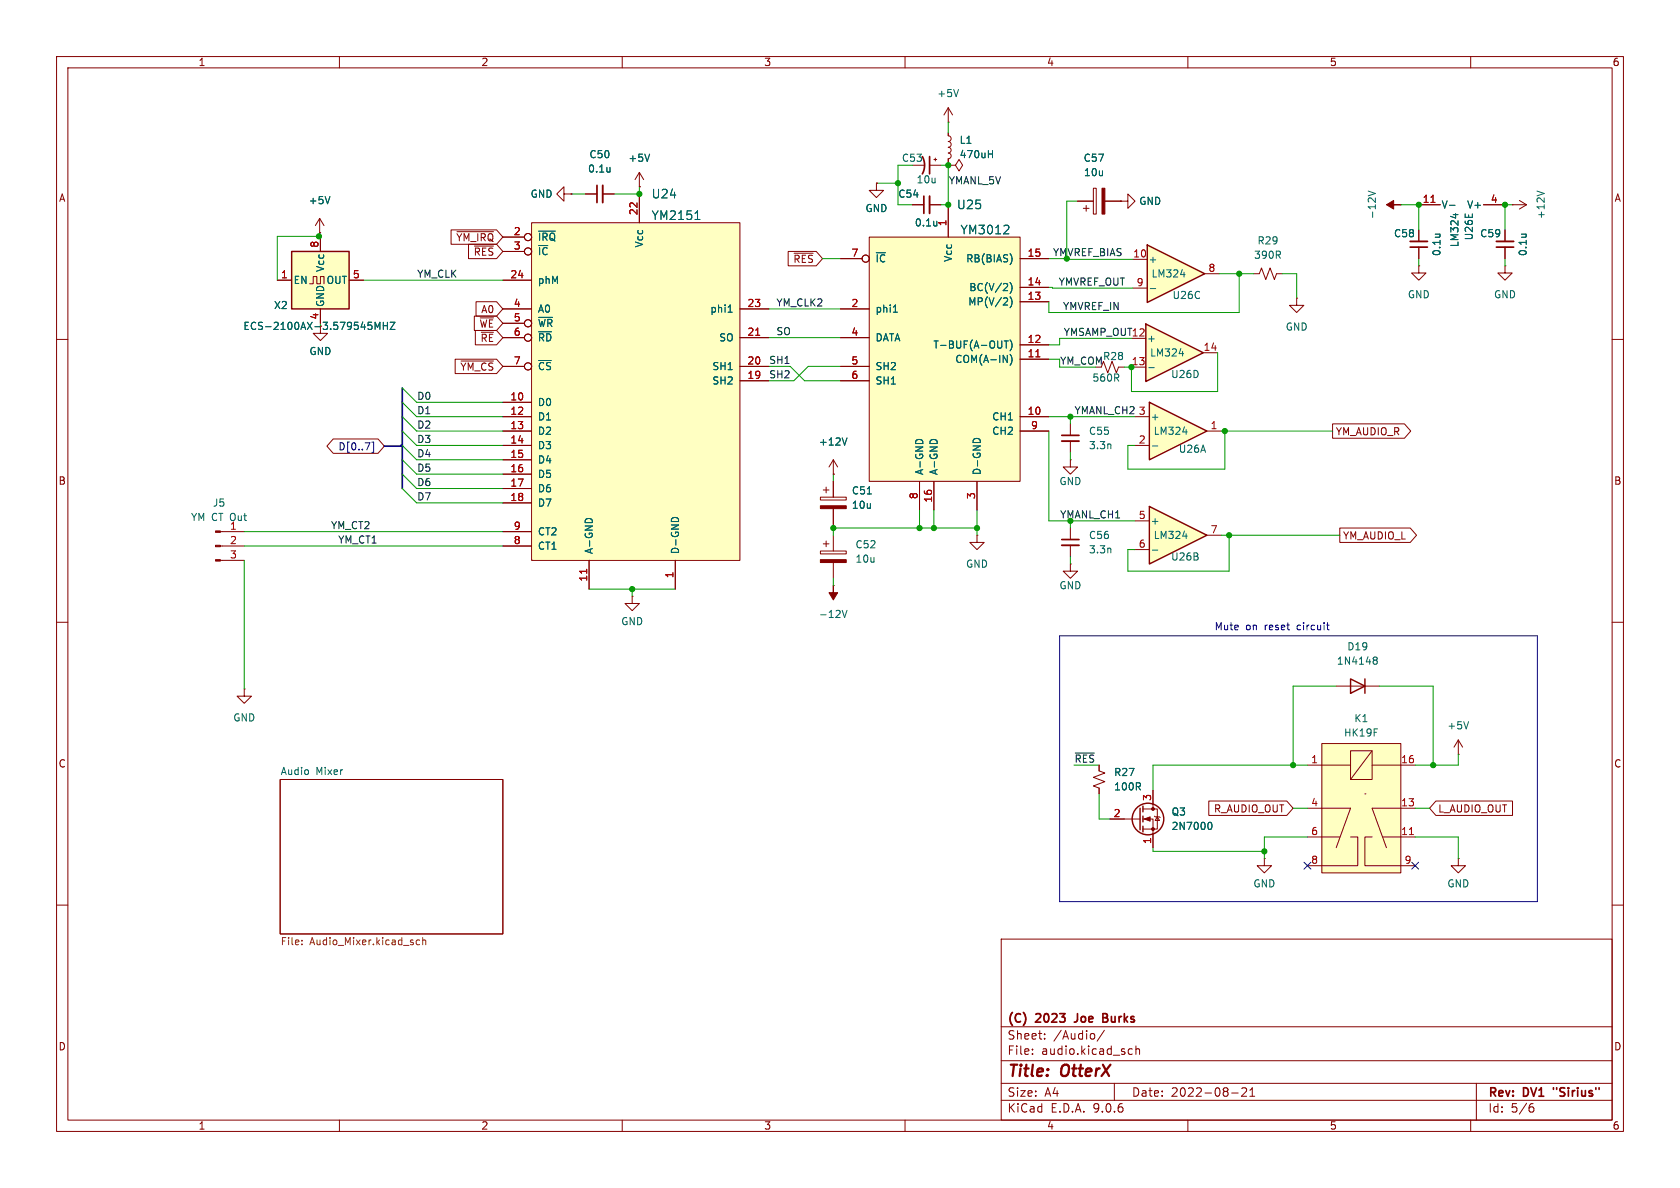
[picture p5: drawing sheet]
<svg xmlns="http://www.w3.org/2000/svg" width="297mm" height="210mm" viewBox="0 0 297 210" stroke-linecap="round" stroke-linejoin="round" font-family="sans-serif">
<g fill="none" stroke="#840000" stroke-width=".18">
<path d="M10 10h277v190h-277zM12 12h273v186h-273zM60 10v2M110 10v2M160 10v2M210 10v2M260 10v2M161.3 29.2h2M164.3 29.2h2.1M165.1 28.2h.5M165.4 27.9v.5M267.3 36.2h.1"/>
<path d="M267.3 36.2h2.6M268.6 35.4l1.3 .8M269.9 36.2l-1.3 .8M250.8 40.6v2.1M250.8 43.7v2M10 60h2M285 60h2M10 110h2M285 110h2M43.2 121.8v1.3h1.2l-1.2 1.2-1.3-1.2h1.3M43.2 121.8h.1M49.5 137.8h39.4v27.3h-39.4z"/>
<path d="M10 160h2M177 166h108v32h-108zM285 160h2M60 198v2M110 198v2M160 198v2M177 194.5h108M177 191.5h108M177 187.5h108M177 181.5h108M182.5 186.3v.1M182.5 185.5v.1"/>
<path d="M184.7 183.6v.1M184.7 182.8v.1M193.5 182.8v.8M195.2 182.1l-1.2 2M197 191.5v3M199.6 186.3h.6M199.6 185.5h.6M200.8 185.5l.2-.1 .4 .1 .1 .9M200.8 184.9v1.5M210 198v2M217.7 193.2h1.2M219.5 192.4l.6-.1 .2 .1 .1 .3-.9 1.1h.9"/>
<path d="M221 193.8h.8M221 192.7l.4-.4v1.5M260 198v2M261 191.5v6.5M270.6 195.7h.4l.2 .3-.1 .5-.5 .1M271 195.1l-.4 .1"/>
</g>
<path d="M163.1 27.7a3.2 3.2 0 0 1 0 3M164.3 27.7v3M249.3 43.7h3M195 179.9h.5M195.5 179.9l.2 .1M195.7 179.3l-.2-.1h-.5v1.5l.7-.1M195.7 179.8l-.2 .1M189.9 180.7h.2M274.6 192.3v.3" fill="none" stroke="#840000" stroke-width=".3"/>
<path d="M53.4 166.9v.1M53.4 166.2v.1M74.2 166.2h-.4l-.2 .2 .1 .5h.5M74.7 166.3l.2-.1h.3l.1 .8M74.7 165.7v1.3" fill="none" stroke="#725600" stroke-width=".18"/>
<path d="M249.3 42.7h3" fill="none" stroke="#840000" stroke-width=".33"/>
<path d="M271.7 33.8l1.3 .4M253.7 41.4h.9M254.5 41.4v.1" fill="none" stroke="#006464" stroke-width=".18"/>
<path d="M51.6 44.5h10.1v10.1h-10.1z" fill="#ffffc2"/>
<g fill="none" stroke="#840000" stroke-width=".25">
<path d="M51.6 44.5h10.1v10.1h-10.1zM238.8 120l2.5 1.3-2.5 1.3zM241.3 120v2.6M201.5 142.9v3.8M202.1 142.5v1M202.1 144.3v1M202.1 146.1v1"/>
<circle cx="202.9" cy="144.8" r="2.79"/>
</g>
<g fill="none" stroke="#840000" stroke-width=".18">
<path d="M56.5 38.6l-.7 1.3M56.5 38.6l.8 1.3M56.5 38.6v2.5M49 49.5h2.6M54.7 50.2h.7v-1.3h.6v1.3h.6v-1.3h.7v1.3M56.5 41.1h.1M56.6 57.7v1.2h1.3l-1.3 1.3-1.2-1.3h1.2M56.6 41.9v2.6M56.6 54.6v2.6M61.7 49.5h2.6M221.6 48.4h1l.4-1 .8 2 .7-2 .8 2 .4-1h1M229.2 52.7v1.3h1.3l-1.3 1.2-1.2-1.2h1.2"/>
<path d="M229.2 52.7h.1M266.1 40.6v2.1M266.1 43.7v2M189.2 74.9v2.1M189.2 78v2M194.7 64.9l.4-1 .7 2 .8-2 .8 2 .3-1h1.1M172.7 94.6v1.3h1.3l-1.3 1.3-1.3-1.3h1.3M172.7 94.6h.1M189.2 99.7v1.3h1.3l-1.3 1.2-1.2-1.2h1.2M189.2 99.7h.1M189.2 81.3v1.3h1.3l-1.3 1.2-1.2-1.2h1.2M189.2 81.3h.1"/>
<path d="M189.2 93.3v2.1M189.2 96.4v2M147.3 103.5h.1M203.8 139.7v3.3M236.2 121.3h7.6M196.2 144.8h5.3M202.1 143h2.5v3.6h-2.5M202.1 144.8h1.7v5.1M204.1 144.3l.1 .1h.8l.1 .1M204.6 144.4l.4 .6h-.8z"/>
</g>
<g fill="none" stroke="#006464" stroke-width=".18">
<path d="M58.3 34.7l-.4 1.3M66.3 58.2v-1.2l.4 .9 .5-.9v1.2M67.8 57v1.2M67.8 57.6h.7M68.5 57v1.2M69 57h.8l-.8 1.2h.8M269 41.4h.8M269.7 41.4l.1 .1M196.3 78.5l.1 .8M196.3 97l.1 .7M148.9 107.9l.4 1.3 .4-1.3M242.9 116.6l.1 .1"/>
<path d="M242.9 116.2l.3-.1 .2 .2 .1 .2-.3 .2M243 116.7h.2M243 116.7l-.1 .1M243.2 116.7l.3 .2-.1 .4-.2 .1h-.3M213.7 145.4h.1a.68 .68 0 0 1 .5 .6 .68 .68 0 0 1-.5 .6h-.1"/>
</g>
<path d="M264.5 43.7h3.1M187.7 77h3.1M187.7 95.4h3.1" fill="none" stroke="#840000" stroke-width=".3"/>
<path d="M264.5 42.7h3.1M187.7 78h3.1M187.7 96.4h3.1" fill="none" stroke="#840000" stroke-width=".33"/>
<g fill="#840000" stroke="#840000" stroke-width=".18">
<path d="M202.3 144.8l1-.4v.8z"/>
<path d="M147.3 103.5v1.3h.8l-.8 1.2-.7-1.2h.7z"/>
<circle cx="203.8" cy="143" r=".25"/>
<circle cx="203.8" cy="146.6" r=".25"/>
</g>
<path d="M233.7 131.4h13.9v22.9h-13.9z" fill="#ffffc2"/>
<g fill="none" stroke="#840000" stroke-width=".18">
<path d="M231.1 135.3h7.7M233.7 131.4h13.9v22.9h-13.9zM238.8 132.7h3.8v5.1h-3.8zM242.6 135.3h7.6M242.6 132.7l-3.8 5.1M223.5 151.8v1.2h1.3l-1.3 1.3-1.3-1.3h1.3M223.5 151.8h.1M231.1 142.9h7.7l-2.6 7M231.1 148h5.8M238.8 148h1.2v5h-8.9M241.3 140.3h.1M242.6 148h-1.3v5h8.9"/>
<path d="M244.5 148h5.7M250.2 142.9h-7.6l2.5 7M257.8 151.8v1.2h-1.3l1.3 1.3 1.3-1.3h-1.3M257.8 151.8h.1"/>
</g>
<path d="M249.2 147.5h.7" fill="none" stroke="#a90000" stroke-width=".18"/>
<path d="M203.2 89.5l10.2 5.1-10.2 5.1z" fill="#ffffc2"/>
<path d="M203.2 89.5l10.2 5.1-10.2 5.1z" fill="none" stroke="#840000" stroke-width=".25"/>
<g fill="none" stroke="#840000" stroke-width=".18">
<path d="M167.6 19.1l-.7 1.2M167.6 19.1l.8 1.2M167.6 19.1v2.5M99.7 34.3v-1.3l-1.3 1.3 1.3 1.3v-1.3h1.3M101 34.3h.1M161.3 36.2h2M164.3 36.2h2.1M167.6 21.6h.1M167.6 29.2h1.3l.6-1 .7 1-.7 1-.6-1M167.6 29.2h.1M167.6 23.5v.5l.4 .2 .1 .3-.1 .4-.4 .1 .4 .2 .2 .3-.2 .4-.4 .1 .3 .1 .2 .3v.4l-.5 .2 .4 .2 .1 .4-.1 .3-.4 .2v.5M190.5 35.6h2.8"/>
<path d="M191.5 36.8h1M192 36.3v1M193.3 33.3h.5v4.5h-.5zM195.3 35.6h2.8M247.6 36.2h.1M39 94h4.2M39 96.5h4.2M39 99.1h4.2M200.7 92.1h2.5M200.7 97.2h2.5M213.4 94.6h2.5M257.8 133.4h.1"/>
<path d="M257.8 130.8l-.8 1.3M257.8 130.8l.8 1.3M257.8 130.8v2.6"/>
</g>
<path d="M169.5 15.8l-.5 1.3M174.7 27.2h.8M175.5 26.6v1.3M241.9 33.8l1.2 .4-1.2 .4M203.7 97.3h1M209.1 94.8h.8M259.6 127.6l-.4 1.2" fill="none" stroke="#006464" stroke-width=".18"/>
<g fill="#840000" stroke="#840000" stroke-width=".18">
<path d="M194.8 33.3h.5v4.5h-.5z"/>
<path d="M245.1 36.2l1.3-.8v.8h1.2h-1.2v.8z"/>
<path d="M38.1 93.9h.9v.2h-.9z"/>
<path d="M38.1 96.4h.9v.2h-.9z"/>
<path d="M38.1 98.9h.9v.3h-.9z"/>
</g>
<path d="M163.3 34.7v3" fill="none" stroke="#840000" stroke-width=".3"/>
<path d="M164.3 34.7v3" fill="none" stroke="#840000" stroke-width=".33"/>
<path d="M153.7 41.9h26.6v43.2h-26.6z" fill="#ffffc2"/>
<g fill="none" stroke="#840000" stroke-width=".18">
<path d="M167.6 36.8v5.1M148.6 45.7h3.8M148.6 54.6h5.1M148.6 59.7h5.1M153.7 41.9h26.6v43.2h-26.6zM180.3 45.7h5.1M180.3 50.8h5.1M180.3 53.3h5.1M148.6 64.8h5.1M148.6 67.3h5.1M180.3 61h5.1M180.3 63.5h5.1"/>
<path d="M180.3 73.7h5.1M180.3 76.2h5.1M162.6 85.1v5.1M165.1 85.1v5.1M172.7 85.1v5.1M111.8 105.4v1.3h1.2l-1.2 1.3-1.3-1.3h1.3M111.8 105.4h.1M194.3 135.3v1l1 .4-2 .7 2 .8-2 .7 1 .4v1"/>
<circle cx="153" cy="45.7" r=".63"/>
</g>
<g fill="none" stroke="#006464" stroke-width=".18">
<path d="M178.2 39.9l.2 .2-.1 .4-.9 .8h1M157.9 55.2h.8M178 50.2l.1 .2v.3l-.8 .7h.8M178 52.7l.1 .2v.3l-.8 .7h.8M178.6 49.9a1.46 1.46 0 0 1 0 2M178.6 52.5a1.46 1.46 0 0 1 0 1.9M178.9 45.4v.8M161.9 77.9l.5-.2 .7 .2M164.5 77.9l.5-.2 .6 .2M172.1 77.7l.5-.2 .6 .2M177.5 60.3h.8M177.9 60.3v1.2"/>
<path d="M178.6 60.1a1.46 1.46 0 0 1 0 1.9M178.6 62.6a1.46 1.46 0 0 1 0 2"/>
</g>
<path d="M183.1 63.1h.7" fill="none" stroke="#a90000" stroke-width=".18"/>
<path d="M94 39.4h36.8v59.7h-36.8z" fill="#ffffc2"/>
<g fill="none" stroke="#840000" stroke-width=".18">
<path d="M94 39.4h36.8v59.7h-36.8zM113 34.3v5.1M154.9 32.4v1.3h1.3l-1.3 1.2-1.2-1.2h1.2M154.9 32.4h.1M198.1 35.6h1.3v-1.3l1.3 1.3-1.3 1.2v-1.2M198.1 35.6h.1M88.9 41.9h3.8M88.9 44.5h3.8M88.9 49.5h5.1M88.9 54.6h5.1M88.9 57.2h3.8M88.9 59.7h3.8"/>
<path d="M130.8 54.6h5.1M130.8 59.7h5.1M266.1 47v1.3h1.2l-1.2 1.2-1.3-1.2h1.3M266.1 47h.1M88.9 64.8h3.8M88.9 71.1h5.1M88.9 73.7h5.1M88.9 76.2h5.1M88.9 78.7h5.1M130.8 64.8h5.1M130.8 67.3h5.1M88.9 81.3h5.1"/>
<path d="M88.9 83.8h5.1M88.9 86.4h5.1M88.9 88.9h5.1M88.9 94h5.1M88.9 96.5h5.1M104.1 99.1v5M119.4 99.1v5M145 87.9h4.6v.5h-4.6zM145.5 86.6h1.1M146 86.1v1M147.3 83.8h.1M147.3 81.3v2.5"/>
<path d="M147.3 85.1v2.8M147.3 89.9v2.8M147.3 81.3l-.7 1.3M147.3 81.3l.8 1.3"/>
<circle cx="93.3" cy="57.1" r=".63"/>
<circle cx="93.3" cy="59.7" r=".63"/>
<circle cx="93.3" cy="41.9" r=".63"/>
<circle cx="93.3" cy="44.4" r=".63"/>
<circle cx="93.3" cy="64.8" r=".63"/>
</g>
<path d="M122.9 38.8h.8M95.2 40.9h3M128.7 55.2h.8M149.7 77.4l-.4 1.3M103.5 91.9l.5-.2 .7 .2M118.7 91.7l.5-.2 .7 .2M153.3 87.3h.8" fill="none" stroke="#006464" stroke-width=".18"/>
<path d="M133.6 59.3h.7M103.7 100.6v.8" fill="none" stroke="#a90000" stroke-width=".18"/>
<path d="M145 89.4h4.6v.5h-4.6z" fill="#840000" stroke="#840000" stroke-width=".18"/>
<path d="M202.8 43.3l10.2 5.1-10.2 5.1z" fill="#ffffc2"/>
<path d="M202.8 43.3l10.2 5.1-10.2 5.1z" fill="none" stroke="#840000" stroke-width=".25"/>
<path d="M200.3 45.8h2.5M200.3 50.9h2.5M213 48.4h2.5" fill="none" stroke="#840000" stroke-width=".18"/>
<path d="M203.3 51h1M208.7 48.5h.8" fill="none" stroke="#006464" stroke-width=".18"/>
<path d="M202.6 57.3l10.1 5.1-10.1 5z" fill="#ffffc2"/>
<path d="M202.6 57.3l10.1 5.1-10.1 5z" fill="none" stroke="#840000" stroke-width=".25"/>
<g fill="none" stroke="#840000" stroke-width=".18">
<path d="M103.5 34.3h2M106.6 34.3h2M113 33h.1M113 30.5l-.7 1.3M113 30.5l.8 1.3M113 30.5v2.5M200 59.8h2.6M200 64.9h2.6M212.7 62.4h2.6M145 97.4h4.6v.5h-4.6zM145.5 96.1h1.1M146 95.6v1"/>
<path d="M147.3 94.6v2.8M147.3 99.4v2.8"/>
</g>
<path d="M107.8 29.6v.8M107.8 30.3v.1M114.8 27.2l-.4 1.3M203.1 65h1M208.5 62.5h.7" fill="none" stroke="#006464" stroke-width=".18"/>
<path d="M105.5 32.8v3" fill="none" stroke="#840000" stroke-width=".3"/>
<path d="M106.6 32.8v3" fill="none" stroke="#840000" stroke-width=".33"/>
<path d="M145 98.9h4.6v.5h-4.6z" fill="#840000" stroke="#840000" stroke-width=".18"/>
<path d="M203.2 71.1l10.2 5.1-10.2 5.1z" fill="#ffffc2"/>
<path d="M203.2 71.1l10.2 5.1-10.2 5.1z" fill="none" stroke="#840000" stroke-width=".25"/>
<g fill="none" stroke="#840000" stroke-width=".18">
<path d="M101 34.3h.1M103.5 34.3h2M106.6 34.3h2M113 33h.1M113 34.3v5.1M154.9 32.4h.1M161.3 36.2h2M164.3 36.2h2.1M167.6 29.2h.1M167.6 23.5v.5M167.6 28.1v.5M167.6 36.8v5.1"/>
<path d="M190.5 35.6h2.8M195.3 35.6h2.8M198.1 35.6h.1M250.8 36.2h3.8M262.3 36.2h3.8M49 49.5h2.6M56.5 41.1h.1M56.6 41.9v2.6M56.6 54.6v2.6M61.7 49.5h2.6M79.7 40.6h8.1l1.1 1.3-1.1 1.3h-8.1zM80.8 41h6.4"/>
<path d="M82.8 43.2h5l1.1 1.3-1.1 1.2h-5zM83.9 55.9h3.9l1.1 1.3-1.1 1.2h-3.9zM83.9 43.5h3.3M84 58.4h3.8l1.1 1.3-1.1 1.3h-3.8zM84.2 53.3h3.6l1.1 1.3-1.1 1.3h-3.6zM88.9 49.5h5.1M88.9 54.6h5.1M88.9 59.7h3.8M88.9 41.9h3.8M88.9 44.5h3.8M88.9 57.2h3.8M130.8 54.6h5.1"/>
<path d="M130.8 59.7h5.1M139.3 44.4h5l1.1 1.3-1.1 1.3h-5zM140.4 44.8h3.4M148.6 45.7h3.8M148.6 54.6h5.1M148.6 59.7h5.1M180.3 45.7h5.1M180.3 50.8h5.1M180.3 53.3h5.1M250.8 47v1.3h1.3l-1.3 1.2-1.2-1.2h1.2M250.8 47h.1M250.8 40.6v2.1"/>
<path d="M250.8 43.7v2M266.1 40.6v2.1M266.1 43.7v2M58.9 77.6h7.9l1.1 1.3-1.1 1.2h-7.9l-1.1-1.2zM80.5 63.5h7.3l1.1 1.3-1.1 1.2h-7.3zM81.5 63.8h5.7M88.9 73.7h5.1M88.9 78.7h5.1M88.9 76.2h5.1M88.9 64.8h3.8M88.9 71.1h5.1M130.8 64.8h5.1"/>
<path d="M130.8 67.3h5.1M148.6 64.8h5.1M148.6 67.3h5.1M180.3 73.7h5.1M180.3 76.2h5.1M180.3 61h5.1M180.3 63.5h5.1M200.7 73.7h2.5M200.7 78.7h2.5M213.4 76.2h2.5M235.6 74.9h12.7l1.1 1.3-1.1 1.3h-12.7zM88.9 81.3h5.1"/>
<path d="M88.9 83.8h5.1M88.9 86.4h5.1M88.9 88.9h5.1M88.9 94h5.1M88.9 96.5h5.1M104.1 99.1v5M119.4 99.1v5M147.3 83.8h.1M147.3 85.1v2.8M147.3 89.9v2.8M162.6 85.1v5.1M165.1 85.1v5.1"/>
<path d="M172.7 85.1v5.1M236.9 93.3h12.4l1.1 1.3-1.1 1.3h-12.4zM194.3 135.3v1M194.3 139.3v1M203.8 139.7v2.5M196.2 144.8h2.6M203.8 147.3v2.6M213.7 141.6h13.8l1.1 1.3-1.1 1.2h-13.8zM253.8 141.6h13.6v2.5h-13.6l-1.1-1.2z"/>
<circle cx="93.3" cy="57.1" r=".63"/>
<circle cx="93.3" cy="59.7" r=".63"/>
<circle cx="93.3" cy="41.9" r=".63"/>
<circle cx="93.3" cy="44.4" r=".63"/>
<circle cx="153" cy="45.7" r=".63"/>
<circle cx="93.3" cy="64.8" r=".63"/>
</g>
<g fill="none" stroke="#006464" stroke-width=".18">
<path d="M58.3 34.7l-.4 1.3M107.8 29.6v.8M107.8 30.3v.1M114.8 27.2l-.4 1.3M122.9 38.8h.8M174.7 27.2h.8M175.5 26.6v1.3M178.2 39.9l.2 .2-.1 .4-.9 .8h1M256.3 36.3h.9M257.3 37.8v.7M66.3 58.2v-1.2l.4 .9 .5-.9v1.2M67.8 57v1.2"/>
<path d="M67.8 57.6h.7M68.5 57v1.2M69 57h.8l-.8 1.2h.8M95.2 40.9h3M128.7 55.2h.8M157.9 55.2h.8M178 50.2l.1 .2v.3l-.8 .7h.8M178 52.7l.1 .2v.3l-.8 .7h.8M178.6 49.9a1.46 1.46 0 0 1 0 2M178.6 52.5a1.46 1.46 0 0 1 0 1.9M178.9 45.4v.8M253.7 41.4h.9"/>
<path d="M254.5 41.4v.1M269 41.4h.8M269.7 41.4l.1 .1M149.7 77.4l-.4 1.3M161.9 77.9l.5-.2 .7 .2M164.5 77.9l.5-.2 .6 .2M172.1 77.7l.5-.2 .6 .2M177.5 60.3h.8M177.9 60.3v1.2M178.6 60.1a1.46 1.46 0 0 1 0 1.9M178.6 62.6a1.46 1.46 0 0 1 0 2M203.7 78.8h1"/>
<path d="M209.1 76.4h.8M103.5 91.9l.5-.2 .7 .2M118.7 91.7l.5-.2 .7 .2M153.3 87.3h.8M213.7 145.4h.1a.68 .68 0 0 1 .5 .6 .68 .68 0 0 1-.5 .6h-.1"/>
</g>
<path d="M253 35.8h.7M133.6 59.3h.7M183.1 63.1h.7M103.7 100.6v.8" fill="none" stroke="#a90000" stroke-width=".18"/>
<path d="M65.8 78.1h.3v1.9h-.3M230.5 152.4l1.2 1.2M231.7 152.4l-1.2 1.2M249.6 152.4l1.2 1.2M250.8 152.4l-1.2 1.2" fill="none" stroke="#000084" stroke-width=".18"/>
<path d="M190.1 133.1h3.4" fill="none" stroke="#0f0f0f" stroke-width=".18"/>
<path d="M187.3 112.4h84.5v47h-84.5zM234.5 110.5h.5M234.7 111.3h.3" fill="none" stroke="#0000c2" stroke-width=".18"/>
<path d="M71.1 68.6v17.8M71.1 78.7h-.2v.2h-3" fill="none" stroke="#000084" stroke-width=".3"/>
<g fill="none" stroke="#009600" stroke-width=".18">
<path d="M101 34.3h2.5M113 33v1.3h-4.4M154.9 32.4h3.8M161.3 29.2h-2.6v7h2.6M166.4 36.2h1.2M166.4 29.2h1.2M167.6 21.6v1.9M167.6 28.6v8.2M190.5 35.6h-1.9v10.1h-3.2M247.6 36.2h3.2v4.4M267.3 36.2h-1.2v4.4M56.4 41.8v.1h.2"/>
<path d="M56.5 41.1v.7h-7.5v7.7M64.3 49.5h24.6M135.9 59.7h12.7M135.9 54.6h12.7M145.4 45.7h3.2M185.4 50.8h.7v.1h14.2M188.6 45.8h11.7M200 59.8h-12.7v1.2h-1.9M215.5 48.4h6.1M219.1 48.4v6.8h-33.7v-1.9M226.7 48.4h2.5v4.3M250.8 45.7v1.3"/>
<path d="M266.1 45.7v1.3M71.1 76.2l2.6 2.5h15.2M71.1 71.1l2.6 2.6h15.2M71.1 68.6l2.6 2.5h15.2M71.1 78.7l2.6 2.6h15.2M71.1 73.7l2.6 2.5h15.2M135.9 64.8h3.8l2.5 2.5h6.4M148.6 64.8h-5.7l-2.6 2.5h-4.4M185.4 73.7h15.3M185.4 63.5h1.9M185.4 76.2v15.9h15.3M187.3 64.9h6.4"/>
<path d="M189.2 73.7v1.2M215.3 62.4v6.8h-15.3v-4.3h-1.2M215.9 76.2h19.7M216.5 76.2v6.7h-17.1v-4.2h1.3M43.2 94h45.7M43.2 96.5h45.7M43.2 99.1v22.7M71.1 81.3l2.6 2.5h15.2M71.1 86.4l2.6 2.5h15.2M71.1 83.8l2.6 2.6h15.2M147.3 93.3h25.4M147.3 83.8v1.3"/>
<path d="M147.3 92.7v1.9M162.6 90.2v3.1M165.1 90.2v3.1M172.7 90.2v4.4M189.2 80v1.3M189.2 92.1v1.2M189.2 98.4v1.3M215.9 94.6h21M217.3 94.6v6.4h-17.9v-3.8h1.3M104.1 104.1h15.3M111.8 104.1v1.3M147.3 102.2v1.3"/>
<path d="M189.9 135.3h4.4M231.1 135.3h-27.3v4.4M236.2 121.3h-7.6v14M243.8 121.3h9.6v14M257.8 133.4v1.9h-7.6M194.3 140.3v4.5h1.9M203.8 149.9v.6h19.7M228.6 142.9h2.5M231.1 148h-7.6v3.8M250.2 148h7.6v3.8M250.2 142.9h2.5"/>
</g>
<g fill="#009600" stroke="#009600" stroke-width=".18">
<circle cx="113" cy="34.3" r=".46"/>
<circle cx="250.8" cy="36.2" r=".46"/>
<circle cx="217.3" cy="94.6" r=".46"/>
<circle cx="216.5" cy="76.2" r=".46"/>
<circle cx="219.1" cy="48.4" r=".46"/>
<circle cx="200" cy="64.9" r=".46"/>
<circle cx="266.1" cy="36.2" r=".46"/>
<circle cx="189.2" cy="73.7" r=".46"/>
<circle cx="228.6" cy="135.3" r=".46"/>
<circle cx="56.4" cy="41.8" r=".46"/>
<circle cx="165.1" cy="93.3" r=".46"/>
<circle cx="162.6" cy="93.3" r=".46"/>
<circle cx="172.7" cy="93.3" r=".46"/>
<circle cx="253.4" cy="135.3" r=".46"/>
<circle cx="223.5" cy="150.5" r=".46"/>
<circle cx="167.6" cy="29.2" r=".46"/>
<circle cx="167.6" cy="36.2" r=".46"/>
<circle cx="111.8" cy="104.1" r=".46"/>
<circle cx="158.7" cy="32.4" r=".46"/>
<circle cx="147.3" cy="93.3" r=".46"/>
</g>
<g font-size="2.8" fill="#840000">
<text x="178" y="190.9">Title:</text>
<text x="187.7" y="190.9">OtterX</text>
</g>
<g font-size="2.1" fill="#006464">
<text x="115.1" y="35.3">U24</text>
<text x="115.1" y="39.1">YM2151</text>
<text x="169.1" y="37.2">U25</text>
<text x="169.7" y="41.6">YM3012</text>
</g>
<g font-size="2.1" fill="#840000">
<text x="178" y="184">Sheet:</text>
<text x="178" y="181.2">(C)</text>
<text x="183.2" y="181.2">2023</text>
<text x="186.2" y="184">/Audio/</text>
<text x="190.7" y="181.2">Joe</text>
<text x="196.2" y="181.2">Burks</text>
<text x="178" y="186.7">File:</text>
<text x="184.1" y="186.7">audio.kicad_sch</text>
<text x="178" y="196.9">KiCad</text>
<text x="178" y="194.1">Size:</text>
<text x="184.7" y="194.1">A4</text>
<text x="185.7" y="196.9">E.D.A.</text>
<text x="193.3" y="196.9">9.0.6</text>
<text x="200" y="194.1">Date:</text>
<text x="207" y="194.1">2022-08-21</text>
<text x="263" y="194.3">Rev:</text>
<text x="263" y="196.9">Id:</text>
<text x="267.1" y="196.9">5/6</text>
<text x="269.4" y="194.3">DV1</text>
<text x="275.3" y="194.3">&quot;Sirius&quot;</text>
</g>
<g font-size="1.8" fill="#840000">
<text x="35" y="11.9">1</text>
<text x="85" y="11.9">2</text>
<text x="135" y="11.9">3</text>
<text x="185" y="11.9">4</text>
<text x="235" y="11.9">5</text>
<text x="285" y="11.9">6</text>
<text x="10.3" y="35.9">A</text>
<text x="285.3" y="35.9">A</text>
<text x="80.6" y="42.9">~{YM_IRQ}</text>
<text x="83.6" y="45.4">~{RES}</text>
<text x="140.2" y="46.7">~{RES}</text>
<text x="42.9" y="58.5">ECS-2100AX-3.579545MHZ</text>
<text x="84.7" y="58.1">~{WE}</text>
<text x="85" y="55.6">A0</text>
<text x="81.3" y="65.7">~{YM_CS}</text>
<text x="84.8" y="60.6">~{RE}</text>
<text x="236.1" y="77.2">YM_AUDIO_R</text>
<text x="10.3" y="85.9">B</text>
<text x="285.3" y="85.9">B</text>
<text x="237.3" y="95.6">YM_AUDIO_L</text>
<text x="10.3" y="135.9">C</text>
<text x="285.3" y="135.9">C</text>
<text x="214.5" y="143.8">R_AUDIO_OUT</text>
<text x="254.2" y="143.8">L_AUDIO_OUT</text>
<text x="10.3" y="185.9">D</text>
<text x="285.3" y="185.9">D</text>
<text x="35" y="199.9">1</text>
<text x="85" y="199.9">2</text>
<text x="135" y="199.9">3</text>
<text x="185" y="199.9">4</text>
<text x="235" y="199.9">5</text>
<text x="285" y="199.9">6</text>
</g>
<g font-size="1.8" fill="#006464">
<text x="165.6" y="17.4">+5V</text>
<text x="104.1" y="28.2">C50</text>
<text x="111" y="28.8">+5V</text>
<text x="159.3" y="28.8">C53</text>
<text x="169.6" y="25.6">L1</text>
<text x="169.6" y="28.2">470uH</text>
<text x="191.5" y="28.8">C57</text>
<text x="93.7" y="35.2">GND</text>
<text x="103.9" y="30.7">0.1u</text>
<text x="158.7" y="35.2">C54</text>
<text x="161.9" y="32.6">10u</text>
<text x="191.5" y="31.3">10u</text>
<text x="54.5" y="36.3">+5V</text>
<text x="152.9" y="37.7">GND</text>
<text x="161.6" y="40.2">0.1u</text>
<text x="167.4" y="40.1" transform="rotate(-90 167.4 40.1)">1</text>
<text x="201.3" y="36.4">GND</text>
<text x="243.4" y="38.8" transform="rotate(-90 243.4 38.8)">-12V</text>
<text x="254.8" y="37.1">V-</text>
<text x="259.3" y="37.1">V+</text>
<text x="273.3" y="38.8" transform="rotate(-90 273.3 38.8)">+12V</text>
<text x="95" y="42.8">~{IRQ}</text>
<text x="95" y="45.3">~{IC}</text>
<text x="113.9" y="43.9" transform="rotate(-90 113.9 43.9)">Vcc</text>
<text x="154.7" y="46.6">~{IC}</text>
<text x="168.5" y="46.4" transform="rotate(-90 168.5 46.4)">Vcc</text>
<text x="170.7" y="46.6">RB(BIAS)</text>
<text x="202.9" y="46.7">+</text>
<text x="221.6" y="45.9">390R</text>
<text x="222.2" y="43.4">R29</text>
<text x="246.3" y="42.1">C58</text>
<text x="254.9" y="45.4" transform="rotate(-90 254.9 45.4)">0.1u</text>
<text x="258" y="43.8" transform="rotate(-90 258 43.8)">LM324</text>
<text x="260.6" y="42.6" transform="rotate(-90 260.6 42.6)">U26E</text>
<text x="261.6" y="42.1">C59</text>
<text x="270.1" y="45.4" transform="rotate(-90 270.1 45.4)">0.1u</text>
<text x="51.8" y="50.4">EN</text>
<text x="57.5" y="48.2" transform="rotate(-90 57.5 48.2)">Vcc</text>
<text x="57.6" y="50.4">OUT</text>
<text x="95" y="50.4">phM</text>
<text x="171.3" y="51.7">BC(V/2)</text>
<text x="203.5" y="49.3">LM324</text>
<text x="207.2" y="53.1">U26C</text>
<text x="248.8" y="52.9">GND</text>
<text x="264" y="52.9">GND</text>
<text x="48.3" y="54.8">X2</text>
<text x="57.5" y="54.4" transform="rotate(-90 57.5 54.4)">GND</text>
<text x="95" y="55.5">A0</text>
<text x="95" y="58">~{WR}</text>
<text x="125.5" y="55.5">phi1</text>
<text x="154.7" y="55.5">phi1</text>
<text x="171.1" y="54.2">MP(V/2)</text>
<text x="227.2" y="58.6">GND</text>
<text x="54.6" y="63">GND</text>
<text x="95" y="60.6">~{RD}</text>
<text x="95" y="65.6">~{CS}</text>
<text x="125.8" y="65.6">SH1</text>
<text x="127.1" y="60.6">SO</text>
<text x="154.7" y="60.6">DATA</text>
<text x="154.7" y="65.6">SH2</text>
<text x="164.9" y="61.8">T-BUF(A-OUT)</text>
<text x="168.8" y="64.4">COM(A-IN)</text>
<text x="202.7" y="60.7">+</text>
<text x="203.2" y="63.2">LM324</text>
<text x="95" y="72">D0</text>
<text x="125.8" y="68.2">SH2</text>
<text x="154.7" y="68.2">SH1</text>
<text x="193" y="67.7">560R</text>
<text x="206.9" y="67">U26D</text>
<text x="95" y="74.5">D1</text>
<text x="95" y="77.1">D2</text>
<text x="175.3" y="74.5">CH1</text>
<text x="175.3" y="77.1">CH2</text>
<text x="192.4" y="77.1">C55</text>
<text x="203.3" y="74.5">+</text>
<text x="203.9" y="77.1">LM324</text>
<text x="95" y="79.6">D3</text>
<text x="95" y="82.1">D4</text>
<text x="144.7" y="79">+12V</text>
<text x="192.4" y="79.6">3.3n</text>
<text x="208.3" y="80.2">U26A</text>
<text x="37.5" y="89.8">J5</text>
<text x="95" y="84.7">D5</text>
<text x="95" y="87.2">D6</text>
<text x="95" y="89.8">D7</text>
<text x="150.5" y="87.6">C51</text>
<text x="163.4" y="84.1" transform="rotate(-90 163.4 84.1)">A-GND</text>
<text x="166" y="84.1" transform="rotate(-90 166 84.1)">A-GND</text>
<text x="173.6" y="84.1" transform="rotate(-90 173.6 84.1)">D-GND</text>
<text x="187.2" y="86">GND</text>
<text x="33.7" y="92.3">YM CT Out</text>
<text x="40.6" y="93.7">1</text>
<text x="95" y="94.8">CT2</text>
<text x="150.5" y="90.1">10u</text>
<text x="192.4" y="95.5">C56</text>
<text x="203.3" y="92.9">+</text>
<text x="203.9" y="95.5">LM324</text>
<text x="95" y="97.4">CT1</text>
<text x="105" y="98" transform="rotate(-90 105 98)">A-GND</text>
<text x="120.2" y="98" transform="rotate(-90 120.2 98)">D-GND</text>
<text x="151.1" y="97.1">C52</text>
<text x="151.1" y="99.7">10u</text>
<text x="170.7" y="100.6">GND</text>
<text x="192.4" y="98">3.3n</text>
<text x="206.9" y="99.3">U26B</text>
<text x="187.2" y="104.4">GND</text>
<text x="109.7" y="110.7">GND</text>
<text x="144.7" y="109.4">-12V</text>
<text x="236.2" y="117.7">1N4148</text>
<text x="238.1" y="115.2">D19</text>
<text x="41.1" y="127.7">GND</text>
<text x="237.5" y="130.4">HK19F</text>
<text x="239.3" y="127.9">K1</text>
<text x="255.8" y="129.1">+5V</text>
<text x="49.5" y="137.1">Audio</text>
<text x="55.8" y="137.1">Mixer</text>
<text x="196.9" y="137.4">R27</text>
<text x="196.9" y="139.9">100R</text>
<text x="207" y="144.4">Q3</text>
<text x="207" y="146.9">2N7000</text>
<text x="221.5" y="157.1">GND</text>
<text x="255.8" y="157.1">GND</text>
</g>
<g font-size="1.8" fill="#0f0f0f">
<text x="167.6" y="32.7">YMANL_5V</text>
<text x="73.7" y="49.2">YM_CLK</text>
<text x="187.1" y="50.6">YMVREF_OUT</text>
<text x="137.2" y="59.3">SO</text>
<text x="137.2" y="54.3">YM_CLK2</text>
<text x="187.8" y="54.9">YMVREF_IN</text>
<text x="188" y="59.5">YMSAMP_OUT12</text>
<text x="135.9" y="64.4">SH1</text>
<text x="194.9" y="63.9">R28</text>
<text x="73.7" y="70.8">D0</text>
<text x="135.9" y="67">SH2</text>
<text x="73.7" y="75.9">D2</text>
<text x="73.7" y="73.3">D1</text>
<text x="189.9" y="73.3">YMANL_CH2</text>
<text x="73.7" y="78.4">D3</text>
<text x="73.7" y="83.5">D5</text>
<text x="73.7" y="80.9">D4</text>
<text x="73.7" y="88.6">D7</text>
<text x="73.7" y="86">D6</text>
<text x="58.4" y="93.6">YM_CT2</text>
<text x="59.7" y="96.2">YM_CT1</text>
<text x="189.9" y="134.9">~{RES}</text>
</g>
<g font-size="1.8" fill="#a90000">
<text x="251.4" y="35.9">11</text>
<text x="263.5" y="35.9">4</text>
<text x="90.7" y="41.7">2</text>
<text x="112.8" y="38.1" transform="rotate(-90 112.8 38.1)">22</text>
<text x="56.4" y="43.9" transform="rotate(-90 56.4 43.9)">8</text>
<text x="90.7" y="44.2">3</text>
<text x="150.4" y="45.5">7</text>
<text x="181.6" y="45.5">15</text>
<text x="200.2" y="45.6">10</text>
<text x="49.6" y="49.3">1</text>
<text x="62.3" y="49.3">5</text>
<text x="90.1" y="49.3">24</text>
<text x="181.6" y="50.5">14</text>
<text x="181.6" y="53.1">13</text>
<text x="200.8" y="50.7">9</text>
<text x="213.5" y="48.1">8</text>
<text x="56.4" y="56.6" transform="rotate(-90 56.4 56.6)">4</text>
<text x="90.7" y="54.4">4</text>
<text x="90.7" y="56.9">5</text>
<text x="90.7" y="59.4">6</text>
<text x="132" y="54.4">23</text>
<text x="132" y="59.4">21</text>
<text x="150.4" y="54.4">2</text>
<text x="150.4" y="59.4">4</text>
<text x="90.7" y="64.5">7</text>
<text x="132" y="64.5">20</text>
<text x="150.4" y="64.5">5</text>
<text x="181.6" y="60.7">12</text>
<text x="181.6" y="63.2">11</text>
<text x="200" y="64.6">13</text>
<text x="212.7" y="62.1">14</text>
<text x="90.1" y="70.9">10</text>
<text x="132" y="67.1">19</text>
<text x="150.4" y="67.1">6</text>
<text x="90.1" y="73.4">12</text>
<text x="90.1" y="75.9">13</text>
<text x="181.6" y="73.4">10</text>
<text x="182.2" y="75.9">9</text>
<text x="201.2" y="73.4">3</text>
<text x="213.9" y="75.9">1</text>
<text x="90.1" y="78.5">14</text>
<text x="90.1" y="81">15</text>
<text x="90.1" y="83.6">16</text>
<text x="201.2" y="78.5">2</text>
<text x="90.1" y="86.1">17</text>
<text x="90.1" y="88.6">18</text>
<text x="162.3" y="88.3" transform="rotate(-90 162.3 88.3)">8</text>
<text x="164.8" y="88.9" transform="rotate(-90 164.8 88.9)">16</text>
<text x="172.5" y="88.3" transform="rotate(-90 172.5 88.3)">3</text>
<text x="90.7" y="93.7">9</text>
<text x="201.2" y="91.8">5</text>
<text x="213.9" y="94.4">7</text>
<text x="40.6" y="96.3">2</text>
<text x="40.6" y="98.8">3</text>
<text x="90.7" y="96.3">8</text>
<text x="201.2" y="96.9">6</text>
<text x="103.9" y="102.9" transform="rotate(-90 103.9 102.9)">11</text>
<text x="119.1" y="102.3" transform="rotate(-90 119.1 102.3)">1</text>
<text x="231.7" y="135">1</text>
<text x="247.6" y="135">16</text>
<text x="203.6" y="141.7" transform="rotate(-90 203.6 141.7)">3</text>
<text x="231.7" y="142.6">4</text>
<text x="247.6" y="142.6">13</text>
<text x="196.8" y="144.5">2</text>
<text x="203.6" y="149.3" transform="rotate(-90 203.6 149.3)">1</text>
<text x="231.7" y="147.7">6</text>
<text x="247.6" y="147.7">11</text>
<text x="231.7" y="152.8">8</text>
<text x="248.2" y="152.8">9</text>
</g>
<g font-size="1.8" fill="#009600">
<text x="186.1" y="45.4">YMVREF_BIAS</text>
<text x="187.3" y="64.5">YM_COM</text>
<text x="187.3" y="91.7">YMANL_CH1</text>
</g>
<text font-size="1.8" fill="#000084" x="59.7" y="79.8">D[0..7]</text>
<g font-size="1.8" fill="#0000c2">
<text x="214.6" y="111.5">Mute</text>
<text x="220.2" y="111.5">on</text>
<text x="223.7" y="111.5">reset</text>
<text x="229.6" y="111.5">circuit</text>
</g>
<g font-size="1.8" fill="#725600">
<text x="49.5" y="167.4">File:</text>
<text x="54.8" y="167.4">Audio_Mixer.kicad_sch</text>
</g>
</svg>
